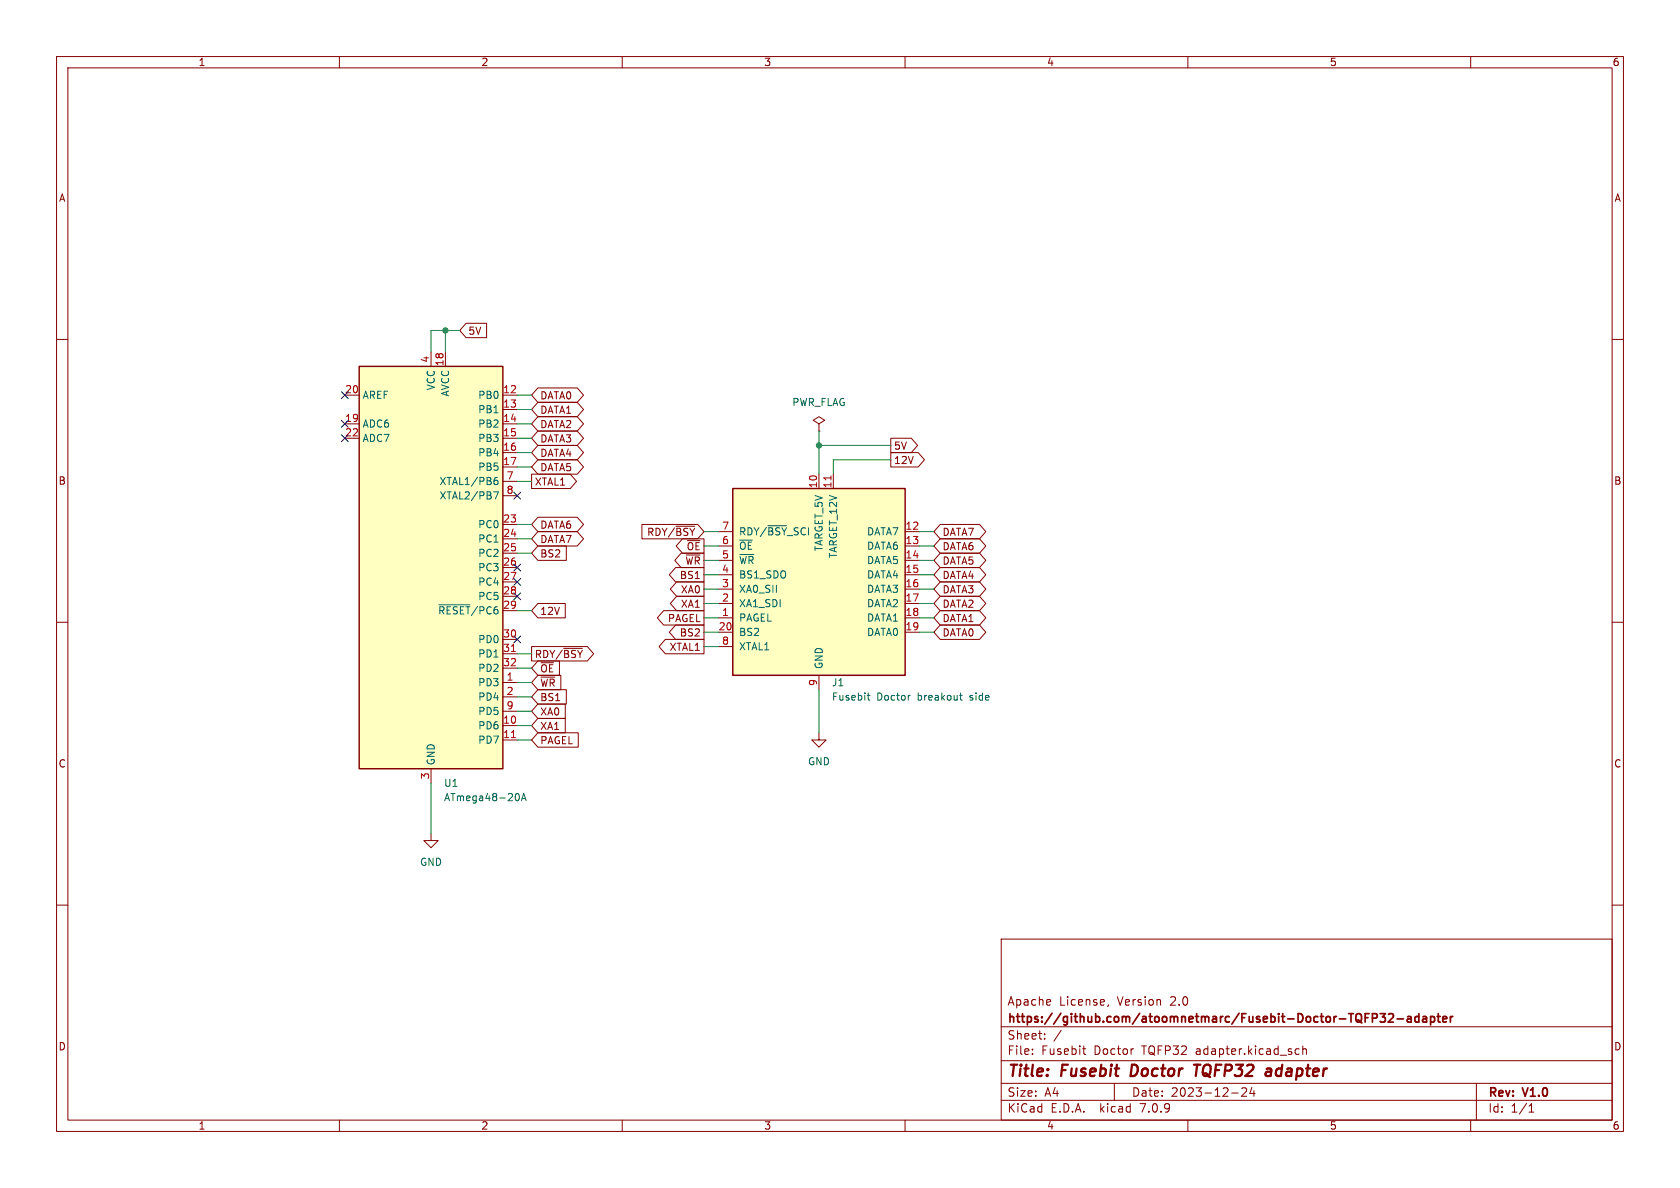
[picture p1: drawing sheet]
<svg xmlns="http://www.w3.org/2000/svg" width="297mm" height="210mm" viewBox="0 0 297 210" stroke-linecap="round" stroke-linejoin="round" font-family="sans-serif">
<g fill="none" stroke="#840000" stroke-width=".18">
<path d="M10 10h277v190h-277zM12 12h273v186h-273zM60 10v2M110 10v2M160 10v2M210 10v2M260 10v2M10 60h2M82.4 57.1h3.6v2.6h-3.6l-1.1-1.3zM285 60h2M61 69.9h2.5M61 74.9h2.5"/>
<path d="M61 77.5h2.5M76.2 62.2v2.6M78.7 62.2v2.6M88.9 69.9h2.5M88.9 72.4h2.5M88.9 74.9h2.5M88.9 77.5h2.5M95.1 78.7h6.9l1.2 1.3-1.2 1.3h-6.9l-1.1-1.3zM95.1 73.7h6.9l1.2 1.2-1.2 1.3h-6.9l-1.1-1.3zM95.1 68.6h6.9l1.2 1.3-1.2 1.2h-6.9l-1.1-1.2zM95.1 76.2h6.9l1.2 1.3-1.2 1.2h-6.9l-1.1-1.2zM95.1 71.1h6.9l1.2 1.3-1.2 1.3h-6.9l-1.1-1.3z"/>
<path d="M144.8 74.9l1-.6-1-.6-1 .6 1 .6v1.3M144.8 76.2h.1M157.5 77.5h3.6l1.1 1.2-1.1 1.3h-3.6zM88.9 80h2.5M88.9 82.6h2.5M88.9 92.7h2.5M88.9 95.3h2.5M88.9 97.8h2.5M88.9 85.1h2.5M88.9 87.6h2.5M94 83.8h6.8l1.1 1.3-1.1 1.3h-6.8zM95.1 81.3h6.9l1.2 1.3-1.2 1.2h-6.9l-1.1-1.2z"/>
<path d="M95.1 94h6.9l1.2 1.3-1.2 1.2h-6.9l-1.1-1.2zM95.1 91.4h6.9l1.2 1.3-1.2 1.3h-6.9l-1.1-1.3zM95.1 96.5h5v2.6h-5l-1.1-1.3zM113.5 92.7h9.8l1.2 1.3-1.2 1.3h-9.8zM119.5 93h3.3M120.4 97.8h4.1v2.5h-4.1l-1.1-1.2zM120.6 95.2h3.9v2.6h-3.9l-1.1-1.3zM127 94h2.5M127 96.5h2.5M127 99.1h2.5M144.8 83.8v2.6M147.3 83.8v2.6"/>
<path d="M157.5 80h4.8l1.1 1.3-1.1 1.3h-4.8zM160 94h2.6M160 96.5h2.6M160 99.1h2.6M166.2 92.7h7l1.1 1.3-1.1 1.3h-7l-1.1-1.3zM166.2 97.8h7l1.1 1.3-1.1 1.2h-7l-1.1-1.2zM166.2 95.2h7l1.1 1.3-1.1 1.3h-7l-1.1-1.3zM10 110h2M88.9 100.3h2.5M88.9 102.9h2.5M88.9 105.4h2.5M88.9 108h2.5"/>
<path d="M88.9 113h2.5M88.9 115.6h2.5M88.9 118.1h2.5M94 114.3h9.8l1.2 1.3-1.2 1.2h-9.8zM95.1 119.4h4v2.5h-4l-1.1-1.2zM95.1 106.7h4.8v2.5h-4.8l-1.1-1.2zM95.1 116.8h3.8v2.6h-3.8l-1.1-1.3zM99.6 114.6h3.4M117.3 107.9h7.2v2.6h-7.2l-1.1-1.3zM117.6 113h6.9v2.6h-6.9l-1.1-1.3zM119.4 100.3h5.1v2.6h-5.1l-1.1-1.3zM119.4 110.5h5.1v2.5h-5.1l-1.1-1.2z"/>
<path d="M119.6 105.4h4.9v2.6h-4.9l-1.1-1.3zM119.6 102.9h4.9v2.5h-4.9l-1.1-1.3zM127 109.2h2.5M127 101.6h2.5M127 104.1h2.5M127 106.7h2.5M127 111.8h2.5M127 114.3h2.5M144.8 119.4v2.5M160 109.2h2.6M160 101.6h2.6M160 104.1h2.6"/>
<path d="M160 106.7h2.6M160 111.8h2.6M166.2 105.4h7l1.1 1.3-1.1 1.3h-7l-1.1-1.3zM166.2 110.5h7l1.1 1.3-1.1 1.2h-7l-1.1-1.2zM166.2 102.9h7l1.1 1.2-1.1 1.3h-7l-1.1-1.3zM166.2 107.9h7l1.1 1.3-1.1 1.3h-7l-1.1-1.3zM166.2 100.3h7l1.1 1.3-1.1 1.3h-7l-1.1-1.3zM285 110h2M76.2 135.9v2.5M88.9 120.7h2.5M88.9 128.3h2.5M88.9 130.8h2.5"/>
<path d="M88.9 123.2h2.5M88.9 125.7h2.5M95.1 121.9h5v2.6h-5l-1.1-1.3zM95.1 127h4.8v2.5h-4.8l-1.1-1.2zM95.1 129.5h7.1v2.6h-7.1l-1.1-1.3zM95.1 124.5h4.8v2.5h-4.8l-1.1-1.3zM144.8 129.5v1.3h1.2l-1.2 1.3-1.3-1.3h1.3M10 160h2M76.2 147.3v1.3h1.3l-1.3 1.3-1.3-1.3h1.3M285 160h2M177 166h108v32h-108zM185.7 176.8v.3l-.7 .1"/>
<path d="M196 177.6l-.2 .3M60 198v2M110 198v2M160 198v2M177 194.5h108M177 191.5h108M177 187.5h108M177 181.5h108M182.5 186.3v.1M182.5 185.5v.1M184.7 183.6v.1M184.7 182.8v.1"/>
<path d="M187.6 182.1l-1.3 2M191.4 185.4h.6M191.6 186.2l.4 .2M197 191.5v3M200.2 185.4h.2M210 198v2M217.7 193.2h1.2M219.5 192.4l.6-.1 .2 .1 .1 .3-.9 1.1h.9M221.3 192.2l-.3 1.1h.9M221.7 192.8v1M229.2 185.4l.5 .1M229.7 186.3l-.5 .1"/>
<path d="M230.3 185.5l.2-.1 .4 .1 .1 .9M230.3 184.9v1.5M260 198v2M261 191.5v6.5M270.3 196.6h.9M270.3 195.5l.4-.4v1.5"/>
</g>
<path d="M200.1 188.2l-.2 2h.4M211.1 188.2h1.1M211.6 188.2l-.2 2M224.1 188.9l.6 .1-.1 1.2M224.6 190.1l-.6 .1M224.7 189.4h-.6" fill="none" stroke="#840000" stroke-width=".4"/>
<g fill="none" stroke="#840000" stroke-width=".3">
<path d="M244 179.2h.9l-.5 .6 .4 .1v.6l-.2 .2-.5-.1M245.5 179.3l.6-.1 .2 .1v.3l-.9 1.1h.9M248.8 179.8h.6l.1 .9M250.8 179.8l-.4-.1-.3 .3v.4l.2 .2h.5M250.8 179.2v1.5M251.6 179.8h.5l.1 .9M252.9 179.8l.4-.1 .3 .3v.4l-.1 .2h-.6M252.9 179.7v1.5M254.1 179.7h.5M254.3 179.2v1.3l.3 .2M256.4 179.7v1M256.8 179.7l-.2 .1-.2 .2"/>
<path d="M247 180.1h1.1M249.5 180l-.5 .1a.29 .29 0 0 0-.2 .3 .29 .29 0 0 0 .2 .3l.5-.1M252.2 180l-.5 .1a.29 .29 0 0 0-.2 .3 .29 .29 0 0 0 .2 .3l.5-.1M255.1 180.2l.7-.2-.1-.2-.4-.1-.2 .2v.7h.6"/>
</g>
<g fill="#ffffc2" stroke="#ffffc2" stroke-width=".18">
<path d="M63.5 64.8h25.4v71.1h-25.4z"/>
<path d="M129.5 86.4h30.5v33h-30.5z"/>
</g>
<path d="M63.5 64.8h25.4v71.1h-25.4zM129.5 86.4h30.5v33h-30.5z" fill="none" stroke="#840000" stroke-width=".25"/>
<path d="M146.9 84.1v.7M90.4 115.2h.7M90.4 130.4h.7" fill="none" stroke="#a90000" stroke-width=".18"/>
<g fill="none" stroke="#006464" stroke-width=".18">
<path d="M87.3 86.9h.8l-.5 1.3M87.4 85l.4-.1 .2 .2-.1 .5-.3 .1-.2-.2M87.9 84.4l-.3 .1-.2 .2M135.7 92.9h3.4M77.6 106.9h5.5M153.3 122.9h.5M153.5 122.5v1.1l.3 .2M160.8 122.9h.1M169.6 122.9h.5M169.8 122.5v1.1l.3 .2M91.4 140.3a.68 .68 0 0 1 .4 .6 .68 .68 0 0 1-.4 .6M92.2 141.5l.4-1.2 .4 1.2"/>
<path d="M92.3 141.2h.6"/>
</g>
<g fill="none" stroke="#009600" stroke-width=".18">
<path d="M78.7 58.4v3.8M81.3 58.4h-5.1v3.8M91.4 74.9h2.6M91.4 77.5h2.6M91.4 72.4h2.6M91.4 69.9h2.6M144.8 76.2v7.6M144.8 78.7h12.7M91.4 82.6h2.6M91.4 80h2.6M91.4 92.7h2.6M91.4 95.3h2.6"/>
<path d="M91.4 85.1h2.6M91.4 97.8h2.6M124.5 99.1h2.5M124.5 96.5h2.5M124.5 94h2.5M157.5 81.3h-10.2v2.5M162.6 99.1h2.5M162.6 96.5h2.5M162.6 94h2.5M91.4 118.1h2.6M91.4 115.6h2.6M91.4 108h2.6"/>
<path d="M124.5 106.7h2.5M124.5 114.3h2.5M124.5 104.1h2.5M124.5 111.8h2.5M124.5 109.2h2.5M124.5 101.6h2.5M162.6 106.7h2.5M162.6 104.1h2.5M162.6 111.8h2.5M162.6 109.2h2.5M162.6 101.6h2.5M76.2 138.4v8.9"/>
<path d="M91.4 120.7h2.6M91.4 130.8h2.6M91.4 123.2h2.6M91.4 128.3h2.6M91.4 125.7h2.6M144.8 121.9v7.6"/>
</g>
<g fill="none" stroke="#000084" stroke-width=".18">
<path d="M60.4 74.3l1.2 1.2M60.4 69.2l1.2 1.3M60.4 76.9l1.2 1.2M61.6 74.3l-1.2 1.2M61.6 69.2l-1.2 1.3M61.6 76.9l-1.2 1.2M90.8 87l1.2 1.2M90.8 99.7l1.2 1.2M92 87l-1.2 1.2M92 99.7l-1.2 1.2M90.8 102.3l1.2 1.2M90.8 112.4l1.2 1.2"/>
<path d="M90.8 104.8l1.2 1.2M92 102.3l-1.2 1.2M92 112.4l-1.2 1.2M92 104.8l-1.2 1.2"/>
</g>
<g fill="#009600" stroke="#009600" stroke-width=".18">
<circle cx="78.7" cy="58.4" r=".46"/>
<circle cx="144.8" cy="78.7" r=".46"/>
</g>
<g font-size="2.8" fill="#840000">
<text x="178" y="190.9">Title:</text>
<text x="187.7" y="190.9">Fusebit</text>
<text x="200.7" y="190.9">Doctor</text>
<text x="212.8" y="190.9">TQFP32</text>
<text x="226.2" y="190.9">adapter</text>
</g>
<g font-size="2.1" fill="#840000">
<text x="178" y="178">Apache</text>
<text x="187.2" y="178">License,</text>
<text x="197.6" y="178">Version</text>
<text x="207" y="178">2.0</text>
<text x="178" y="184">Sheet:</text>
<text x="178" y="181.2">https://github.com/atoomnetmarc/Fusebit-Doctor-TQFP32-adapter</text>
<text x="178" y="186.7">File:</text>
<text x="184.1" y="186.7">Fusebit</text>
<text x="193.5" y="186.7">Doctor</text>
<text x="202" y="186.7">TQFP32</text>
<text x="211.7" y="186.7">adapter.kicad_sch</text>
<text x="178" y="196.9">KiCad</text>
<text x="178" y="194.1">Size:</text>
<text x="184.7" y="194.1">A4</text>
<text x="185.7" y="196.9">E.D.A.</text>
<text x="194.6" y="196.9">kicad</text>
<text x="200" y="194.1">Date:</text>
<text x="201.8" y="196.9">7.0.9</text>
<text x="207" y="194.1">2023-12-24</text>
<text x="263" y="194.3">Rev:</text>
<text x="263" y="196.9">Id:</text>
<text x="267.1" y="196.9">1/1</text>
<text x="269.4" y="194.3">V1.0</text>
</g>
<g font-size="1.8" fill="#840000">
<text x="35" y="11.9">1</text>
<text x="85" y="11.9">2</text>
<text x="135" y="11.9">3</text>
<text x="185" y="11.9">4</text>
<text x="235" y="11.9">5</text>
<text x="285" y="11.9">6</text>
<text x="10.3" y="35.9">A</text>
<text x="285.3" y="35.9">A</text>
<text x="82.7" y="59.4">5V</text>
<text x="95.4" y="70.8">DATA0</text>
<text x="95.4" y="75.9">DATA2</text>
<text x="95.4" y="73.3">DATA1</text>
<text x="95.4" y="81">DATA4</text>
<text x="95.4" y="83.5">DATA5</text>
<text x="95.4" y="78.4">DATA3</text>
<text x="158" y="79.7">5V</text>
<text x="158" y="82.2">12V</text>
<text x="10.3" y="85.9">B</text>
<text x="94.5" y="86">XTAL1</text>
<text x="285.3" y="85.9">B</text>
<text x="95.4" y="93.7">DATA6</text>
<text x="114.3" y="94.9">RDY/~{BSY}</text>
<text x="166.5" y="94.9">DATA7</text>
<text x="95.4" y="96.2">DATA7</text>
<text x="95.4" y="98.7">BS2</text>
<text x="121.1" y="100">~{WR}</text>
<text x="121.3" y="97.5">~{OE}</text>
<text x="166.5" y="100">DATA5</text>
<text x="166.5" y="97.5">DATA6</text>
<text x="120.1" y="102.6">BS1</text>
<text x="120.3" y="107.6">XA1</text>
<text x="120.3" y="105.1">XA0</text>
<text x="166.5" y="107.6">DATA2</text>
<text x="166.5" y="105.1">DATA3</text>
<text x="166.5" y="102.6">DATA4</text>
<text x="95.4" y="108.9">12V</text>
<text x="118" y="110.2">PAGEL</text>
<text x="120.1" y="112.7">BS2</text>
<text x="166.5" y="112.7">DATA0</text>
<text x="166.5" y="110.2">DATA1</text>
<text x="94.5" y="116.5">RDY/~{BSY}</text>
<text x="95.4" y="119.1">~{OE}</text>
<text x="118.3" y="115.3">XTAL1</text>
<text x="95.4" y="124.1">BS1</text>
<text x="95.4" y="121.6">~{WR}</text>
<text x="95.4" y="129.2">XA1</text>
<text x="95.4" y="131.8">PAGEL</text>
<text x="95.4" y="126.7">XA0</text>
<text x="10.3" y="135.9">C</text>
<text x="285.3" y="135.9">C</text>
<text x="10.3" y="185.9">D</text>
<text x="285.3" y="185.9">D</text>
<text x="35" y="199.9">1</text>
<text x="85" y="199.9">2</text>
<text x="135" y="199.9">3</text>
<text x="185" y="199.9">4</text>
<text x="235" y="199.9">5</text>
<text x="285" y="199.9">6</text>
</g>
<g font-size="1.8" fill="#a90000">
<text x="75.9" y="64.2" transform="rotate(-90 75.9 64.2)">4</text>
<text x="78.5" y="64.8" transform="rotate(-90 78.5 64.8)">18</text>
<text x="60.9" y="69.6">20</text>
<text x="88.9" y="69.6">12</text>
<text x="60.9" y="74.7">19</text>
<text x="60.9" y="77.2">22</text>
<text x="88.9" y="72.1">13</text>
<text x="88.9" y="74.7">14</text>
<text x="88.9" y="77.2">15</text>
<text x="88.9" y="79.8">16</text>
<text x="88.9" y="82.3">17</text>
<text x="89.5" y="84.8">7</text>
<text x="89.5" y="87.4">8</text>
<text x="144.5" y="86.4" transform="rotate(-90 144.5 86.4)">10</text>
<text x="147.1" y="86.4" transform="rotate(-90 147.1 86.4)">11</text>
<text x="88.9" y="92.5">23</text>
<text x="88.9" y="95">24</text>
<text x="127.6" y="93.7">7</text>
<text x="160" y="93.7">12</text>
<text x="88.9" y="97.5">25</text>
<text x="88.9" y="100.1">26</text>
<text x="127.6" y="101.3">4</text>
<text x="127.6" y="98.8">5</text>
<text x="127.6" y="96.3">6</text>
<text x="160" y="96.3">13</text>
<text x="160" y="98.8">14</text>
<text x="160" y="101.3">15</text>
<text x="88.9" y="102.6">27</text>
<text x="88.9" y="105.2">28</text>
<text x="88.9" y="107.7">29</text>
<text x="127.6" y="106.4">2</text>
<text x="127.6" y="103.9">3</text>
<text x="160" y="103.9">16</text>
<text x="160" y="106.4">17</text>
<text x="88.9" y="112.8">30</text>
<text x="127" y="111.5">20</text>
<text x="127.6" y="109">1</text>
<text x="160" y="109">18</text>
<text x="160" y="111.5">19</text>
<text x="88.9" y="115.3">31</text>
<text x="88.9" y="117.9">32</text>
<text x="127.6" y="114">8</text>
<text x="89.5" y="120.4">1</text>
<text x="89.5" y="122.9">2</text>
<text x="89.5" y="125.5">9</text>
<text x="144.5" y="121.4" transform="rotate(-90 144.5 121.4)">9</text>
<text x="88.9" y="128">10</text>
<text x="88.9" y="130.6">11</text>
<text x="75.9" y="137.9" transform="rotate(-90 75.9 137.9)">3</text>
</g>
<g font-size="1.8" fill="#006464">
<text x="64" y="70.7">AREF</text>
<text x="77.1" y="69.1" transform="rotate(-90 77.1 69.1)">VCC</text>
<text x="79.6" y="70.2" transform="rotate(-90 79.6 70.2)">AVCC</text>
<text x="84.4" y="70.7">PB0</text>
<text x="140" y="72">PWR_FLAG</text>
<text x="64" y="75.8">ADC6</text>
<text x="84.4" y="73.3">PB1</text>
<text x="84.4" y="75.8">PB2</text>
<text x="64" y="78.3">ADC7</text>
<text x="84.4" y="78.3">PB3</text>
<text x="84.4" y="80.9">PB4</text>
<text x="84.4" y="83.4">PB5</text>
<text x="77.6" y="86">XTAL1/PB6</text>
<text x="77.6" y="88.5">XTAL2/PB7</text>
<text x="84.4" y="93.6">PC0</text>
<text x="130.6" y="94.8">RDY/~{BSY}_SCI</text>
<text x="153.2" y="94.8">DATA7</text>
<text x="84.4" y="96.1">PC1</text>
<text x="84.4" y="98.7">PC2</text>
<text x="84.4" y="101.2">PC3</text>
<text x="130.6" y="99.9">~{WR}</text>
<text x="130.6" y="97.4">~{OE}</text>
<text x="145.6" y="97.6" transform="rotate(-90 145.6 97.6)">TARGET_5V</text>
<text x="148.2" y="98.8" transform="rotate(-90 148.2 98.8)">TARGET_12V</text>
<text x="153.2" y="97.4">DATA6</text>
<text x="153.2" y="99.9">DATA5</text>
<text x="84.4" y="103.7">PC4</text>
<text x="84.4" y="106.3">PC5</text>
<text x="130.6" y="107.5">XA1_SDI</text>
<text x="130.6" y="105">XA0_SII</text>
<text x="130.6" y="102.5">BS1_SDO</text>
<text x="153.2" y="102.5">DATA4</text>
<text x="153.2" y="105">DATA3</text>
<text x="153.2" y="107.5">DATA2</text>
<text x="77.4" y="108.8">~{RESET}/PC6</text>
<text x="84.4" y="113.9">PD0</text>
<text x="130.6" y="110.1">PAGEL</text>
<text x="130.6" y="112.6">BS2</text>
<text x="153.2" y="110.1">DATA1</text>
<text x="153.2" y="112.6">DATA0</text>
<text x="84.4" y="116.4">PD1</text>
<text x="84.4" y="119">PD2</text>
<text x="130.6" y="115.2">XTAL1</text>
<text x="145.6" y="118.4" transform="rotate(-90 145.6 118.4)">GND</text>
<text x="84.4" y="121.5">PD3</text>
<text x="84.4" y="124.1">PD4</text>
<text x="147" y="121.5">J1</text>
<text x="147" y="124.1">Fusebit</text>
<text x="155" y="124.1">Doctor</text>
<text x="162.3" y="124.1">breakout</text>
<text x="171.7" y="124.1">side</text>
<text x="84.4" y="129.1">PD6</text>
<text x="84.4" y="131.7">PD7</text>
<text x="84.4" y="126.6">PD5</text>
<text x="77.1" y="135.4" transform="rotate(-90 77.1 135.4)">GND</text>
<text x="142.7" y="135.5">GND</text>
<text x="78.4" y="139.3">U1</text>
<text x="78.4" y="141.8">ATmega48-20A</text>
<text x="74.2" y="153.3">GND</text>
</g>
</svg>
